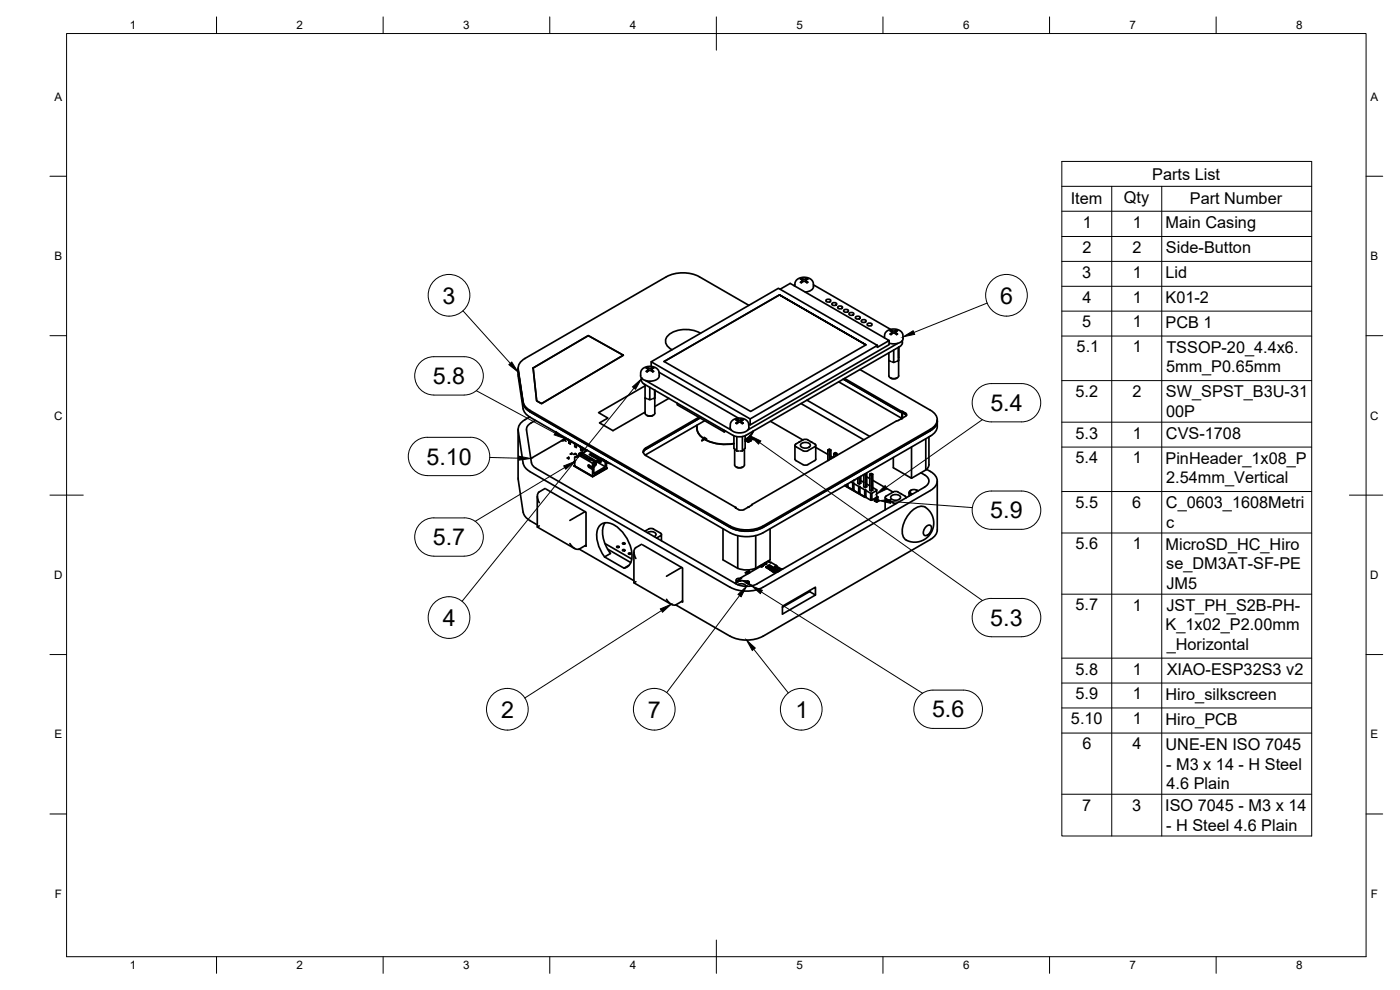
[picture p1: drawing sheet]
<svg xmlns="http://www.w3.org/2000/svg" width="420mm" height="297mm" viewBox="0 0 420 297" stroke-linecap="round" stroke-linejoin="round" font-family="sans-serif">
<!-- layer: Visible -->
<g fill="none" stroke="#000" stroke-width=".51">
<path d="M200 83l-42.5 24.6M200 83a10.9 10.9 0 0 1 9.9 0M209.9 83l14.8 8.6M210.2 100a8.9 8.9 0 0 0-9.7 .6 2.55 2.55 0 0 0 1.2 4.3M233.9 88.5l26 15zM233.9 88.5l-34.6 20 26 15 34.6-20M234.1 86.8l3.1-1.8 29.6 17.2-3.5 2v-.6M238.5 85.8l.1-1 .4-.7 .8-.6 1.1-.3 2.1 .4 .7 .5 .4 .8a1.98 1.98 0 0 1-1.8 2.6l-.6 .1M238.5 85.5l-.2 .2M240.5 83.6l.1 .3M240.7 83.9l.1 .3-.6 .5 .3 .2M240.9 84.1v.4"/>
<path d="M241 84.5h.6M241 83.7h-.8l.5 .2M241 84.4l-.5 .4M241.8 84.1l-.1 .4M241.9 83.9v.3l.5 .5-.2 .2-.6-.5M242.1 83.6l-.1 .3M242.4 83.7l-.2-.1-1.2 .2M242.5 83.7l-.6 .2M244.1 85.5l23.2 13.3M248.1 89.9l.8-.1 .4 .3a.76 .76 0 0 1-.7 .5 .76 .76 0 0 1-.7-.5zM249.8 90.9l.9-.1 .4 .3a.76 .76 0 0 1-.7 .6 .76 .76 0 0 1-.8-.6zM251.6 91.9l.8-.1 .5 .3a.76 .76 0 0 1-.8 .6 .76 .76 0 0 1-.7-.6z"/>
<path d="M253.4 92.9h.8l.4 .2a.76 .76 0 0 1-.7 .6 .76 .76 0 0 1-.7-.6zM255 93.9l.8-.1 .4 .3a.76 .76 0 0 1-.7 .5 .76 .76 0 0 1-.7-.5zM256.9 95l.8-.1 .5 .3a.76 .76 0 0 1-.8 .5 .76 .76 0 0 1-.7-.5zM258.7 96l.8-.1 .4 .3a.76 .76 0 0 1-.7 .6 .76 .76 0 0 1-.7-.6zM260.4 97.1l.9-.1 .4 .3a.76 .76 0 0 1-.7 .5 .76 .76 0 0 1-.8-.5zM267.4 99.1l.1 .3M267.4 99.1l-.3 .2 .5 .1M267.4 99.1l.7 .2 1-.2M267.6 99.5l.1 .2-.6 .5 .3 .2 .5-.4M267.7 99.6l.1 .5M267.9 100h.6M268.7 99.6l-.1 .5"/>
<path d="M268.8 99.5l-.1 .2 .7 .5-.3 .2-.6-.4M269 99.1l-.1 .3M269.1 99.1l.2 .2-.4 .1M155.5 110.4v2M155.5 111.2l1.5 9.8M155.5 112.4l1.5 10.3M155.5 110.8v.4M157.6 107.6l-1.5 1.2-.6 1.4 1.5 10.4M160 110.4l16.6-9.7 10.5 5.9-24.6 14.5-1.4-.8zM192.8 110.8l1.4-.8h1.5l1.4 .6 .7 1.1a2.01 2.01 0 0 1-2.2 2.6 2.85 2.85 0 0 1-3.3-1.6v-1.3zM193.6 115.4v8.6a1.71 1.71 0 0 0 2.9 0v-6.9M193.6 115.8l-14 8 2.8 1.6-2.5 1.5 4.1 2.3 9.6-5.5"/>
<path d="M193.6 119.4l.5 .2M193.8 114.2l25.7 14.8M194.2 110.3l.5 .2M194.2 110.3l.1 .3M194.2 110.3l-.3 .2 .6 .2-.1 .3M194.5 111l-.6 .4 .3 .2 .5-.4M194.5 119.7l.5 .2 .6-.2M194.6 110.8v.5M194.7 111.2l.6-.1 .6 .5 .3-.2M195 116.2v3.7M195.4 108.5l38.2-22 29.7 17.1-38.2 22.1zM195.4 108.5v1.4"/>
<path d="M195.5 110.8v.5M195.7 111l.5 .4M195.9 110.3l-.2 .3M195.9 110.3l-1.2 .2M195.9 110.3l.3 .2-.7 .3 .1 .2M196.5 119.5l-.6 .1M197.8 111.7l23.8 13.8M200.7 119.5l-4.2 2.5M251.7 114.6l18.6 10.7M253.1 113.8l17.6 10.1M253.4 113.5l17.3 10M258.1 110.9l21.1 12.2a3 3 0 0 1 2.1 2.8 3 3 0 0 1-2.1 2.9l-50.2 29"/>
<path d="M265.4 101.4l.4-1.7 .8-.6 .9-.3h1.4l1 .3 .8 .6 .3 .8a2 2 0 0 1-2.2 2.6l-1.9-.1M266.8 105.9v6.9a1.71 1.71 0 0 0 2.9 0M266.8 108.2l.5 .2M266.8 102.2v1.2l-41.7 24.1v-1.8M267.3 113.4l.9 .3 1-.3M267.7 108.5l.5 .2 .6-.2M268.2 105v3.7M269.4 103l-44.9 26M269.7 107.9v.4l-.6 .1M269.7 104.2v8.6M270.8 102.2v.7M270.8 102.8l-.2 .7-.6 .5-46.1 26.6-1.1 .4h-1.8l-1.1-.4-27-15.6a1.54 1.54 0 0 1-.4-1.6"/>
<path d="M155.5 128.8v14.7M157 139l.6 1.3 1.4 1.2 60.1 34.7a10.9 10.9 0 0 0 9.9 0l50.2-29M157 122.6l.6 1.4 1.4 1.1 60.1 34.8M157 121l.6 1.4 1.4 1.1M157 120.6l.6 1.4 1.4 1.1 60.1 34.7M158 129l1.5 9.9 .3 .7 1 .9 60.1 34.7a7 7 0 0 0 6.3 0l50.3-29a1.95 1.95 0 0 0 1.3-1.9 1.95 1.95 0 0 0-1.3-1.8l-1.1-.6M158.9 125.1l-2.4 1.6-.7 .9-.3 1 1.5 10.4M159 123.5l60.1 34.7a10.9 10.9 0 0 0 9.9 0l50.2-29 1.6-1.3 .5-1.6M159.3 126.9a2.2 2.2 0 0 0-1.3 2.1M160.7 126.1l-1.4 .8M168.6 132.2l-9.3 5.4M169.3 131.8v.4h-.7"/>
<path d="M169.5 131.7l-.9 .5M169.6 131.7l-.1 .3 .4 .4M169.6 131.7l.1 .4M169.7 131.3v.7M169.7 131.6h-.1M169.7 131.3l.5 .5M170.2 131.9l.4-.1-.2 .2 .3 .1M170.3 137.4v.1M170.7 137.3l-.3 .1 .3 .2-.4-.1M170.7 132.1v.9M170.7 137.3l-.4 .1M170.8 132.9l.4 .3"/>
<path d="M170.8 132.9l.4 .2M171 132.1h-.3M171.2 132.4l.3 .2M171.2 132.4v.9M171.2 136.2l.4-.2 .1 .3zM171.2 132.2l-.1 .2M171.7 132.5l-.2 .1 .7 .4 .2-.1-.2 .1M172.2 133l.3 .2M172.2 136.3l.5-.2 .2 .2M172.2 136.3h.7M172.3 138.5l.2 .1M172.3 138.5l.2 .2"/>
<path d="M172.5 139.7l-.2 .1 5.6 3.2 4.3-2.5-.2-.1M172.5 139.8l1 .6M172.5 133.2v.9M172.6 134l.4 .2M172.6 133.9l.4 .2M172.8 133.1l-.3 .1M173 133.3l-.1 .1M173.3 133.6l-.3-.2v.9M173.4 133.5l-.1 .1 .7 .4 .2-.1M173.6 136.5v.6l-1.1 .1v2.6l5.3 3.1M173.6 136.5l4.2 2.5v1.2l-1.2-.7-.1 .4 .2 .3M173.6 136.5l.4-.2 3 1.7 .6-.4 1.3 .8"/>
<path d="M173.6 136.7l-1.1 .5M173.8 136.1l.1 .2M174.2 133.9l-.2 .1 .3 .2M174.3 134.2v.9M174.3 135l.5 .2M174.4 136.5l.2 .1M174.4 135.7l-.6 .4M174.4 135.7l.1 .1M174.4 135l.4 .2M174.5 135.8l-.6 .4 .9-.2M174.6 134.2h-.3M174.8 134.5l.2 .1"/>
<path d="M174.8 134.5v.8M174.8 136.4l1.2 .7M174.8 135.9l.1 .1M174.8 134.3l-.1 .2M174.8 136v.4l-.4 .2M174.8 136l-.7 .4M175.2 134.5l-.2 .1 .8 .5 .2-.2M175.5 135.4v.2M175.7 137.3l.3-.2 1.2 .8M176 134.9l-.2 .2 .5 .1M176.1 135.1l-.2 .2M176.3 135.1l-1.5 .9 2.8 1.6"/>
<path d="M176.3 137.6l.8 .4M176.8 139.6l.3 .4 1.1 .7M177.3 136.6l.2-.1 2.8 1.6M177.3 137.8l1.3 .8M177.5 136v.5M177.7 136.8l.1-.1 2.5 1.5M178.2 139.6l.2 .4-.4 .1M178.2 139.4l.4 .2v-.4l.3 .1-.3 .3M178.4 139.8l-.2 .1M178.7 137.2h.1M178.8 138.9l.1 .1M178.9 138.3l-1.1 .7"/>
<path d="M178.9 139l-.5 .1M178.9 139v.4M178.9 139.4h-.1M179.3 138.6l2.4 1.4M179.6 138.2l.4 .2 .3-.2M179.6 138v.5l-1.4 .8v.9M180.3 137.6v.5l.6-.3M180.3 138.5l-.3 .3M180.3 138.5l-.3-.1v.4l-.5-.3M180.3 138.2v.4M180.4 137.5l-2.9-1.5-.7 .4 2.8 1.6-.7 .4M180.5 137.9l1.2 .7 .3-.1v2"/>
<path d="M180.9 137.8l1.1 .7M181.3 138.1h.1M181.7 138.6v1.4l-3.5 2.1v-1.4l-.4 .2v2l.8-.4v-.3l2.7-1.5v.2l.7-.4M181.8 138.3h.1M182 138.4v.1M182 138.5h.1M182 138.7l.2 .1M182.4 138.7l-.2 .1 1 .3M193.8 136.7l27.1 15.6M193.8 136.4l-.2 .1M193.8 134.8l-.8 .9M193.8 134.4a1.21 1.21 0 0 0-.8 1.1 1.21 1.21 0 0 0 .8 1.2"/>
<path d="M194.1 124.6l1 .3 .9-.3M203.2 121v.4l14.2 8.2v-.5M209.1 127.6a4.1 4.1 0 0 0 2.2 4M209.2 127.8a4.3 4.3 0 0 0 3 4.4 13.6 13.6 0 0 0 8.1 .9M209.7 125.2l-15.9 9.2M210.1 125.4l-16.3 9.4M211.2 131.8l-.6 .4 .6-.4M211.3 131.7v-.5l.7 .5v.4M211.4 131.6l.6 .4M211.5 126.2l-17.7 10.2M211.6 131.4l-.3 .3M212 132.1a13.4 13.4 0 0 0 8.3 1"/>
<path d="M217.8 129.4l-.4 .2M220.3 130.8v3.7l.3 .3M220.5 134.7v4.8M220.5 139.5a1.71 1.71 0 0 0 2.9 0M220.8 135l.3 .3h.7M221.1 125.8l.1 .3M221.1 125.8l-.3 .2 .6 .3-.1 .2M221.1 125.8l.5 .2M221.1 131v4.3M221.4 126.5l-.6 .4M221.5 126.3v.5M221.6 126h.6"/>
<path d="M222.4 126.3v.5M222.6 126.5l.5 .4-.3 .2-.7-.5-1 .5-.3-.2M222.8 125.8l-.1 .3M222.8 125.8l.2 .2-.5 .2v.3M222.8 125.8l-.5 .2M222.8 131v4.3M223.1 135l-.3 .3h-.6M223.4 134.7v4.8M223.6 130.8v3.7l-.3 .3M223.8 132.4l.9 .3M224.1 132.1l-.3 .3M224.1 132.1l-.1 .1 .5 .3 .2-.1v.3"/>
<path d="M224.6 132l.1 .1a.38 .38 0 0 1 .4-.2 .38 .38 0 0 1 .3 .3l-.4 .1M224.6 131.9v.1M224.7 132.2l.6-.1-.3 .2M224.7 132.7h.1M224.7 127.2l.4 .3M224.7 128.2a2.64 2.64 0 0 1-3.2 1.7 2.01 2.01 0 0 1-2.3-2.8l.4-.7 .9-.7 1.3-.3 1 .1 .9 .4 .7 .6 .3 1.7M224.8 131.7l-.4 .2 .3 .2M224.8 131.7l.1 .1M224.9 131.8l-.3 .1M225 131.6l.3-.1 .8 .3-.7-.5-.3 .4M226 129.4l-.9 1.3-1.5 1.2M226.1 129.4l-.9 1.4-1.6 1.2"/>
<path d="M231.2 126.4l9.7 5.6M238.6 133.6v4.3l2.4 1.5 .7 .2 .7-.2 2.4-1.5v-4.3M239.9 132.6a2.34 2.34 0 0 1 3.6 0M239.9 132.6h.1M240 132.6l-1.4 .8v.4l2.4 1.4 .7 .2 .7-.2 2.4-1.4v-.4l-1.3-.8M240.4 133.2a1.95 1.95 0 0 1 2.8 .3 1.67 1.67 0 0 1-2.8 .5zM240.4 121.1l18.8 10.9M242.2 120.1l18.8 10.8M243.5 132.6h.1M244.8 134.2l3.7 2.1M248.5 135l.4 .3v2.7M248.5 135v3.2"/>
<path d="M248.7 134.9l.2 .4 .5-.3v2.7M248.9 135h.5M249.1 134.9l-.2-.1-.4 .2M249.4 136.9l.7 .4M250.5 135.9l.2 .2M250.7 136.3l.5-.2v.5M250.7 136.3l-.4-.2v1.1M250.7 136.3v.6M250.9 135.9l-.2-.1-.4 .3M251.2 136.1h-.5v.2M269 126.3l-43.3 25.2M270.3 125.3l.4 .2"/>
<path d="M270.5 125.7l-1.5 .6M270.8 125.4v-1.6l-.1 .1v1.6M270.8 123.8l1.2 .8M270.8 123.4l-.1 .5 .1-.5 .9 .5 .4 .5-.4 .5-1.2 .7M273.6 134.1v9.4l-5.5-3.2v-3M277.8 131.6v9.4l-4.2 2.5M278.8 131.1v8.3l-.4 1-.6 .6M281.3 125.9a4 4 0 0 1-1.5 4.5l-50.8 29.5M155.5 143.5l1.5 10.2M157 153.7l.6 1.3a10.5 10.5 0 0 0 3.6 2.5M161.2 148.9v9.2l11.2 6.5M161.8 157.8l-.6 .3"/>
<path d="M163.6 146.6l-1.7 1a2.49 2.49 0 0 0-.1 3.2M163.9 146.7l12 7v10.2l-.3-.2M173.6 140.4l4.2 2.5 .8-.5M175.6 153.5l-4.6 2.7M176.7 140.2l1.1 .7M178.2 140l-.4 .2M178.8 142.1l.2 .2h-.4M179.3 141.8l.3 .2-.5 .2-.3-.1M180 141.4l.3 .1-.6 .4-.3-.1M181.1 140.8l.2 .1M181.6 156.8a7.4 7.4 0 0 0 .4 7.3l1.2 2M182 140.5l-1.6 1-.3-.1"/>
<path d="M193.8 159.2l-.3 .2M194.3 159.8a1.82 1.82 0 0 1 2.6 .6l-.5 .6M194.7 158.7l-.9 .5M194.7 158.7l.7-.2 .7 .2M196.1 158.7l2.3 1.4v.5l-1.3 .8M217 158.7v9.3l4.4 2.5M219.1 159.8a10.9 10.9 0 0 0 9.9 0M219.1 157.8a10.9 10.9 0 0 0 9.9 0M221 140.2l.9 .2 1-.2M224.5 152.2a3 3 0 0 1-2.2 .9l-1.6-.7 .2-.1v.2M225.7 151.4h.1M225.7 151.4l-1.2 .8"/>
<path d="M231.1 158.6v9.4l-4.3 2.5M253.5 145.7l6.1 3.5 .3-.1M254.1 145.4v.5M254.5 145.1v1l1.4 .9h.4M254.5 145.9l-.9-.3 6 3.5 .2-.1M255.4 144.6l.9 .3v.2l1.4 .8h.4v.2l1.4 .9h.4v.2l1.4 .8h.4M255.9 144.9v2.1M256.3 145.1v2.1l1.4 .8h.4M256.5 143.9l-.4 .3M257.2 143.6l.2 .1M257.7 145.9v2.1M257.9 143.2v2.1"/>
<path d="M258.1 146.1v2.1l1.4 .8h.4M258.3 142.9v2.1l-.4 .3-.5-.3v-1.6M258.3 144.2l.9 .5M259.1 142.5l.1 .1M259.5 147v2M259.7 142.1v4.2M259.9 147.2v2l1.4 .9h.4M260.1 141.9v4.1l-.4 .3-.5-.3v-3.6M260.1 145.3l.9 .5M260.1 143.1l.9 .5M261 142.3l.5 .3v4.7M261.3 142.2l.2 .4 .4-.3v4.8l-.4 .2-.5-.2v-4.8"/>
<path d="M261.3 142.2h.4M261.3 142.2l-.3 .1M261.3 148v2.1M261.5 142.3h.4M261.9 146.3l1.2 .7v2.2l-1.4 .9v-2.1l1.4-.8M261.9 144.1l6.1 3.5M262.5 150.1l.1 .3M262.6 150.2h.1M262.6 150.2l.2 .2M262.9 150l-.5 .1M262.9 149.9l-.3 .3M263.1 149l.3 .1-1 .6"/>
<path d="M263.1 148.9l.4 .2M263.2 149.7l.2-.1-.1 .3 .5 .3-.6-.3zM263.5 150.3l.1 .1M263.5 149.2l-1.1 .5M263.5 150.3l-.4 .2v-.2l-.3 .1M263.5 149.1v.1M263.6 150.4l-.5 .2-.1-.2h-.4M265.6 149.3v3.7M267.5 148.9a1.95 1.95 0 0 1 2.8 .2 1.67 1.67 0 0 1-2.8 .5zM268.1 147.6l-2.1 1.2-.3 .4 .2 .5 2.2 1.2 .9 .1M268.1 147.6l.7-.2 .7 .2M269.5 147.6l2.1 1.3 .3 .4"/>
<path d="M272.8 147.8v1.1M273.4 147.1a.67 .67 0 0 0-.6 .7 .67 .67 0 0 0 .6 .7M273.5 147.1h-.1M275 147.1l.5 .2M275.4 147.3a1.53 1.53 0 0 0-2.3 .2l.2 .4 .6 .3M277.9 158a.9 .9 0 0 1 1.6 0 2.28 2.28 0 0 1-1.9 2.7 1.51 1.51 0 0 1 0-2.3zM278.1 140.8a5 5 0 0 1 3.2 3.2 3.2 3.2 0 0 1-2.1 3.2M281.3 144.3v14.7l-.3 1-.7 1-1.1 .9-50.2 29a10.9 10.9 0 0 1-9.9 0l-16.3-9.4M171 163.1a2.49 2.49 0 0 0 2.9 1.6M175.9 163.6l-2 1.1 16.3 9.5M181.4 167.1a9.3 9.3 0 0 1-1.8-8.8 3.2 3.2 0 0 1 4.8-.7 11.1 11.1 0 0 1 5.1 10.7 2.87 2.87 0 0 1-2.2 2.2M181.5 163.1l8.1 4.6"/>
<path d="M182.4 164.8l6.9 4M183.2 166.1l-1.8 1 5.9 3.4 1.5-.9M185.1 164l.4-.1 .3 .2-.5 .2zM186.8 163l.5-.2 .3 .3-.5 .2zM186.8 165l.5-.1 .3 .3-.5 .1zM188.6 166.1l.5-.2 .2 .3-.4 .1zM190.2 165.6v9.3l11.2 6.4M190.8 164.3a2.49 2.49 0 0 0 0 3.3M190.8 174.5l-.6 .4M192.6 163.3l-1.8 1M192.8 163.5l12.1 6.9v10.2l-.3-.1M198.5 160.4v1.8"/>
<path d="M200 179.8a2.49 2.49 0 0 0 2.9 1.7M204.6 170.3l-4.6 2.6M220.9 174.8h.1M220.9 174.1v.7M221.1 174.2l.2 .4M221.2 174.2v.5M221.2 174.3l.1 .3M221.4 175.4a1.89 1.89 0 0 1 2.6 .5M221.4 160.7v9.8M221.6 174.4h.1M221.7 174.3h.1M221.7 174.3l-.1 .1"/>
<path d="M221.7 174.2l-.1 .1M221.8 174.4l.7-.2 .7 .2M221.8 174.4l-1.2 .6M221.9 174.3l-.1 .1M221.9 174.1l.2 .1M222.2 173.5h.3h-.1M222.3 174.2l-.4-.2-.4 .5M222.4 173.5h-.8l-.7 .6M222.4 173.5h.1M223 174.3l1.6 .1 .2 .3-1.5-.3M223.2 174.4l2.3 1.3M223.8 175.9h.5"/>
<path d="M223.8 174.7l.1 .1M223.9 174.8h.1M224 174.8l.5 .2M224 174.8h.1M224.1 174.9l.2 .1M224.7 175.1v.1M224.7 172l-.6-.3 .1-.1-.5 .2 .8 .3M224.8 174.7l-.1 .4 1 .7M225.1 171.8l-.4-.4 .1-.2-.2 .1v.3l.4 .2M226.8 160.7v9.8M226.8 170.5a7.3 7.3 0 0 1-5.4 0M228.2 169.8l.3 .2"/>
<path d="M228.3 169.9l-6 3.5M228.3 169.9l.2 .1M228.5 170h.1M228.7 169.8l.2 .1M228.8 169.9h.1M228.8 169.8l-.3-.2-.3 .4M228.8 169.8h-.1M228.9 169.9h.1M228.9 169.9l-.3 .1M228.9 169.8v.1M229 169.8l-.2 .1M229.2 169.3l.2 .2"/>
<path d="M229.2 169.2l.3 .2M229.6 169.1l.1-.1 .4 .1M229.7 169.1l.4 .1-1.3 .6M229.7 169.1l-.5 .1v.4M229.7 169.1h.1M229.9 170.2h.1M229.9 170.3l2.5 1.6 .2-.1-.5-.3 .4-.2 .8 .4M230.1 169.1v.1M230.5 170.6l1.6 1M230.7 169.6l-.8 .6M230.7 169.7l-.8 .5M230.8 169.6l3.2 1.7"/>
<path d="M230.8 169.7l3 1.7M230.8 168.6h.1M230.9 168.7l.2 .1M231 170.9h.1M231.1 169.7l-1.1 .6M231.1 168.8h.2M231.2 168.8l-.7-.4-.9 .6M231.3 170.1l-.2-.1-.8 .5M231.3 168.8h.1M231.3 170.1h.1M231.4 170.1l-.9 .5M231.4 170h.1"/>
<path d="M231.4 168.8l1.6 .9M231.4 170.6l.9 .2M231.4 168.8h-.1M231.5 170.6l.3 .2M231.5 170.1l1 .6-.2 .1M232.1 171h.1M232.5 170.9l-.4 .1M232.5 170.7v.2M232.5 171.3l-1.1-.7-.3 .2 1.5 1.1M232.6 170l1.5 .9M232.8 170.7v.3l.8 .5-.4 .1M232.9 169.8l-.3 .2"/>
<path d="M232.9 169.8v.2M232.9 169.7l-.3 .3M232.9 169.8l.1 .1M232.9 169.7l.2 .2M234.2 170.9h.1M234.4 170.8l-1.3-.9-.3 .2 1.4 .8M234.4 170.8l-.2 .1M234.5 170.7v.1M234.9 170.8l-.6 .1M243 177.2v.3l1.7 1-9.9 5.7v-2.3l9.9-5.7v2.3M243 177.5l-8.2 4.7M272 162.1a3.8 3.8 0 0 1-.9-4.6 8 8 0 0 1 5.1-5.6 2.96 2.96 0 0 1 2.2 .9l1.3 1.8 .5 1.8-.2 2-.8 1.8-1.7 1.6-1.7 .7-1.9 .2-1.9-.6"/>
<path d="M204.9 180.3l-2.1 1.2"/>
</g>
<g fill="#000">
<circle cx="171.5" cy="132.6" r=".25"/>
<circle cx="173.3" cy="133.6" r=".25"/>
<circle cx="175" cy="134.6" r=".25"/>
<circle cx="270.5" cy="125.6" r=".25"/>
<circle cx="224.5" cy="152.2" r=".25"/>
<circle cx="256.1" cy="144.2" r=".25"/>
<circle cx="221.8" cy="174.4" r=".25"/>
<circle cx="221.9" cy="174.3" r=".25"/>
<circle cx="222.1" cy="174.2" r=".25"/>
<circle cx="229.7" cy="169.1" r=".25"/>
</g>
<!-- layer: BORDER -->
<g fill="none" stroke="#000" stroke-width=".3">
<path d="M20 10.1h390v276.9h-390zM65 5.1v5M115 5.1v5M165 5.1v5M215 5.1v10M265 5.1v5M315 5.1v5M365 5.1v5M15 52.9h5M410 52.9h5M15 100.7h5M410 100.7h5"/>
<path d="M15 148.6h10M405 148.6h10M15 196.4h5M410 196.4h5M15 244.2h5M410 244.2h5M65 287v5M115 287v5M165 287v5M215 282.1v9.9M265 287v5M315 287v5"/>
<path d="M365 287v5"/>
</g>
<!-- layer: Balloons -->
<g fill="none" stroke="#000" stroke-width=".3">
<path d="M126.1 108.7a5.7 5.7 0 0 1 4.1-1.7h9.1a5.8 5.8 0 0 1 5.8 5.8 5.8 5.8 0 0 1-5.8 5.7h-9.1a5.7 5.7 0 0 1-5.3-3.5 5.7 5.7 0 0 1 1.2-6.3zM293.4 116.8a5.7 5.7 0 0 1 4.1-1.7h9.1a5.7 5.7 0 0 1 5.7 5.7 5.7 5.7 0 0 1-5.7 5.8h-9.1a5.7 5.7 0 0 1-5.3-3.6 5.7 5.7 0 0 1 1.2-6.2zM124.2 132.9a5.7 5.7 0 0 1 4.1-1.7h12.9a5.8 5.8 0 0 1 5.8 5.8 5.8 5.8 0 0 1-5.8 5.7h-12.9a5.7 5.7 0 0 1-5.3-3.6 5.7 5.7 0 0 1 1.2-6.2zM126.1 157.1a5.7 5.7 0 0 1 4.1-1.7h9.1a5.8 5.8 0 0 1 5.8 5.7 5.8 5.8 0 0 1-5.8 5.8h-9.1a5.7 5.7 0 0 1-5.3-3.6 5.7 5.7 0 0 1 1.2-6.2zM306.6 147.3h-9.1a5.7 5.7 0 0 0-5.7 5.8 5.7 5.7 0 0 0 5.7 5.7h9.1M306.6 147.3a5.7 5.7 0 0 1 5.8 5.8 5.7 5.7 0 0 1-5.8 5.7M306.6 179.6l-9.1-.1a5.7 5.7 0 0 0-5.7 5.8 5.7 5.7 0 0 0 5.7 5.7l9.1 .1M306.6 179.5a5.7 5.7 0 0 1 5.8 5.8 5.7 5.7 0 0 1-5.8 5.7M275.9 208.7a5.7 5.7 0 0 1 4.1-1.6h9.1a5.7 5.7 0 0 1 5.8 5.7 5.7 5.7 0 0 1-5.8 5.8h-9.1a5.7 5.7 0 0 1-5.3-3.6 5.7 5.7 0 0 1 1.2-6.3z"/>
<circle cx="134.8" cy="88.6" r="6.3"/>
<circle cx="302.1" cy="88.6" r="6.3"/>
<circle cx="134.8" cy="185.3" r="6.3"/>
<circle cx="152.3" cy="212.8" r="6.3"/>
<circle cx="196.4" cy="212.8" r="6.3"/>
<circle cx="240.5" cy="212.8" r="6.3"/>
</g>
<!-- layer: 0 -->
<g fill="#000" stroke="#000" stroke-width=".3">
<path d="M152.7 109.4l.9-.8 1.9 3zM189.8 116.1l2.7-2.4-1.8 3.1zM271 101.1l3-1.9 .5 1.1zM155.8 136.9l3.5 .7-3.5 .5zM166.9 129.4l2.8 2.2-3.4-1.1zM169.2 139.8l3.3-1.3-2.7 2.3zM225.1 130.8l3.2 1.5-.7 1zM263.1 148.2l2.5-2.5 .7 1zM263.9 150.2l3.5-.3-.1 1.1zM221.5 178.3l2.5-2.4-1.6 3.2zM225.5 175.8l3.3 1.3-.6 1zM198.2 182.7l3.2-1.4-2.6 2.4z"/>
<path d="M224 192.1l2.7 2.3-.9 .8z"/>
</g>
<g fill="none" stroke="#000" stroke-width=".3">
<path d="M138.9 93.2l14.3 15.8M296.2 90.9l-21.9 8.9M143 117.2l23.6 12.8M190.3 116.4l-51.6 64M147 137.3l8.8 .2M228 132.8l66.9 47.4M294.8 125.9l-28.8 20.3M169.5 140.3l-26.9 16.1M267.4 150.5l24.4 1.8M222 178.7l-21.9 29.1M228.5 177.6l48.4 30.4M198.5 183.2l-41 26.2"/>
<path d="M226.2 194.8l10.4 13.1"/>
</g>
<!-- layer: Parts Lists -->
<g fill="none" stroke="#000" stroke-width=".3">
<path d="M318.7 48.4h75v202.4h-75zM318.7 55.9h75M333.7 55.9v194.9M348.7 55.9v194.9M318.7 63.4h75M318.7 71h75M318.7 78.4h75M318.7 85.9h75M318.7 93.4h75M318.7 100.8h75M318.7 114.2h75M318.7 126.7h75"/>
<path d="M318.7 134.1h75M318.7 147.5h75M318.7 159.9h75M318.7 178.3h75M318.7 197.5h75M318.7 204.9h75M318.7 212.4h75M318.7 219.9h75M318.7 238.3h75"/>
</g>
<g font-size="7">
<text x="132.8" y="91.1">3</text>
<text x="300.1" y="91.1">6</text>
<text x="129.9" y="115.3">5.8</text>
<text x="297.2" y="123.3">5.4</text>
<text x="128" y="139.4">5.10</text>
<text x="297.2" y="155.5">5.9</text>
<text x="129.9" y="163.6">5.7</text>
<text x="132.9" y="187.8">4</text>
<text x="297.2" y="187.8">5.3</text>
<text x="150.4" y="215.3">2</text>
<text x="194.4" y="215.3">7</text>
<text x="238.8" y="215.3">1</text>
<text x="279.7" y="215.3">5.6</text>
</g>
<g font-size="4.9">
<text x="345.8" y="53.9">Parts List</text>
<text x="321.3" y="61.3">Item</text>
<text x="337.3" y="60.9">Qty</text>
<text x="357.1" y="61.3">Part Number</text>
<text x="325" y="68.3">1</text>
<text x="340" y="68.3">1</text>
<text x="349.8" y="68.4">Main Casing</text>
<text x="324.8" y="75.9">2</text>
<text x="339.9" y="75.9">2</text>
<text x="349.9" y="76">Side-Button</text>
<text x="324.8" y="83.3">3</text>
<text x="340" y="83.3">1</text>
<text x="349.8" y="83.4">Lid</text>
<text x="324.9" y="90.8">4</text>
<text x="340" y="90.8">1</text>
<text x="349.8" y="90.9">K01-2</text>
<text x="324.8" y="98.3">5</text>
<text x="340" y="98.3">1</text>
<text x="349.8" y="98.4">PCB 1</text>
<text x="323.1" y="105.7">5.1</text>
<text x="340" y="105.7">1</text>
<text x="350" y="105.9">TSSOP-20_4.4x6.</text>
<text x="349.9" y="111.7">5mm_P0.65mm</text>
<text x="322.8" y="119.1">5.2</text>
<text x="339.9" y="119.1">2</text>
<text x="349.9" y="119.3">SW_SPST_B3U-31</text>
<text x="349.9" y="125.1">00P</text>
<text x="322.8" y="131.6">5.3</text>
<text x="340" y="131.6">1</text>
<text x="349.9" y="131.7">CVS-1708</text>
<text x="322.8" y="139">5.4</text>
<text x="340" y="139.1">1</text>
<text x="349.8" y="139.2">PinHeader_1x08_P</text>
<text x="350" y="145">2.54mm_Vertical</text>
<text x="322.7" y="152.4">5.5</text>
<text x="339.8" y="152.4">6</text>
<text x="349.9" y="152.5">C_0603_1608Metri</text>
<text x="350" y="158.4">c</text>
<text x="322.8" y="164.8">5.6</text>
<text x="340" y="164.8">1</text>
<text x="349.8" y="165">MicroSD_HC_Hiro</text>
<text x="350" y="170.9">se_DM3AT-SF-PE</text>
<text x="350" y="176.7">JM5</text>
<text x="322.8" y="183.2">5.7</text>
<text x="340" y="183.2">1</text>
<text x="350" y="183.3">JST_PH_S2B-PH-</text>
<text x="349.8" y="189.2">K_1x02_P2.00mm</text>
<text x="350.2" y="195">_Horizontal</text>
<text x="322.8" y="202.4">5.8</text>
<text x="340" y="202.4">1</text>
<text x="350.1" y="202.5">XIAO-ESP32S3 v2</text>
<text x="322.8" y="209.9">5.9</text>
<text x="340" y="209.9">1</text>
<text x="349.8" y="209.9">Hiro_silkscreen</text>
<text x="321.4" y="217.3">5.10</text>
<text x="340" y="217.3">1</text>
<text x="349.8" y="217.5">Hiro_PCB</text>
<text x="324.8" y="224.9">6</text>
<text x="339.9" y="224.8">4</text>
<text x="349.8" y="225">UNE-EN ISO 7045</text>
<text x="350" y="230.9">- M3 x 14 - H Steel</text>
<text x="350.1" y="236.8">4.6 Plain</text>
<text x="324.8" y="243.2">7</text>
<text x="339.8" y="243.2">3</text>
<text x="349.7" y="243.4">ISO 7045 - M3 x 14</text>
<text x="350" y="249.3">- H Steel 4.6 Plain</text>
</g>
<g font-size="3.5">
<text x="39" y="8.8">1</text>
<text x="89" y="8.8">2</text>
<text x="139" y="8.8">3</text>
<text x="189" y="8.8">4</text>
<text x="239" y="8.8">5</text>
<text x="289" y="8.8">6</text>
<text x="339" y="8.8">7</text>
<text x="389" y="8.8">8</text>
<text x="16.3" y="30.2">A</text>
<text x="411.3" y="30.2">A</text>
<text x="16.3" y="78">B</text>
<text x="411.3" y="78">B</text>
<text x="16.2" y="125.9">C</text>
<text x="411.2" y="125.9">C</text>
<text x="16.2" y="173.7">D</text>
<text x="411.2" y="173.7">D</text>
<text x="16.3" y="221.6">E</text>
<text x="411.3" y="221.6">E</text>
<text x="16.4" y="269.4">F</text>
<text x="411.4" y="269.4">F</text>
<text x="39" y="290.8">1</text>
<text x="89" y="290.8">2</text>
<text x="139" y="290.8">3</text>
<text x="189" y="290.8">4</text>
<text x="239" y="290.8">5</text>
<text x="289" y="290.8">6</text>
<text x="339" y="290.8">7</text>
<text x="389" y="290.8">8</text>
</g>
</svg>
